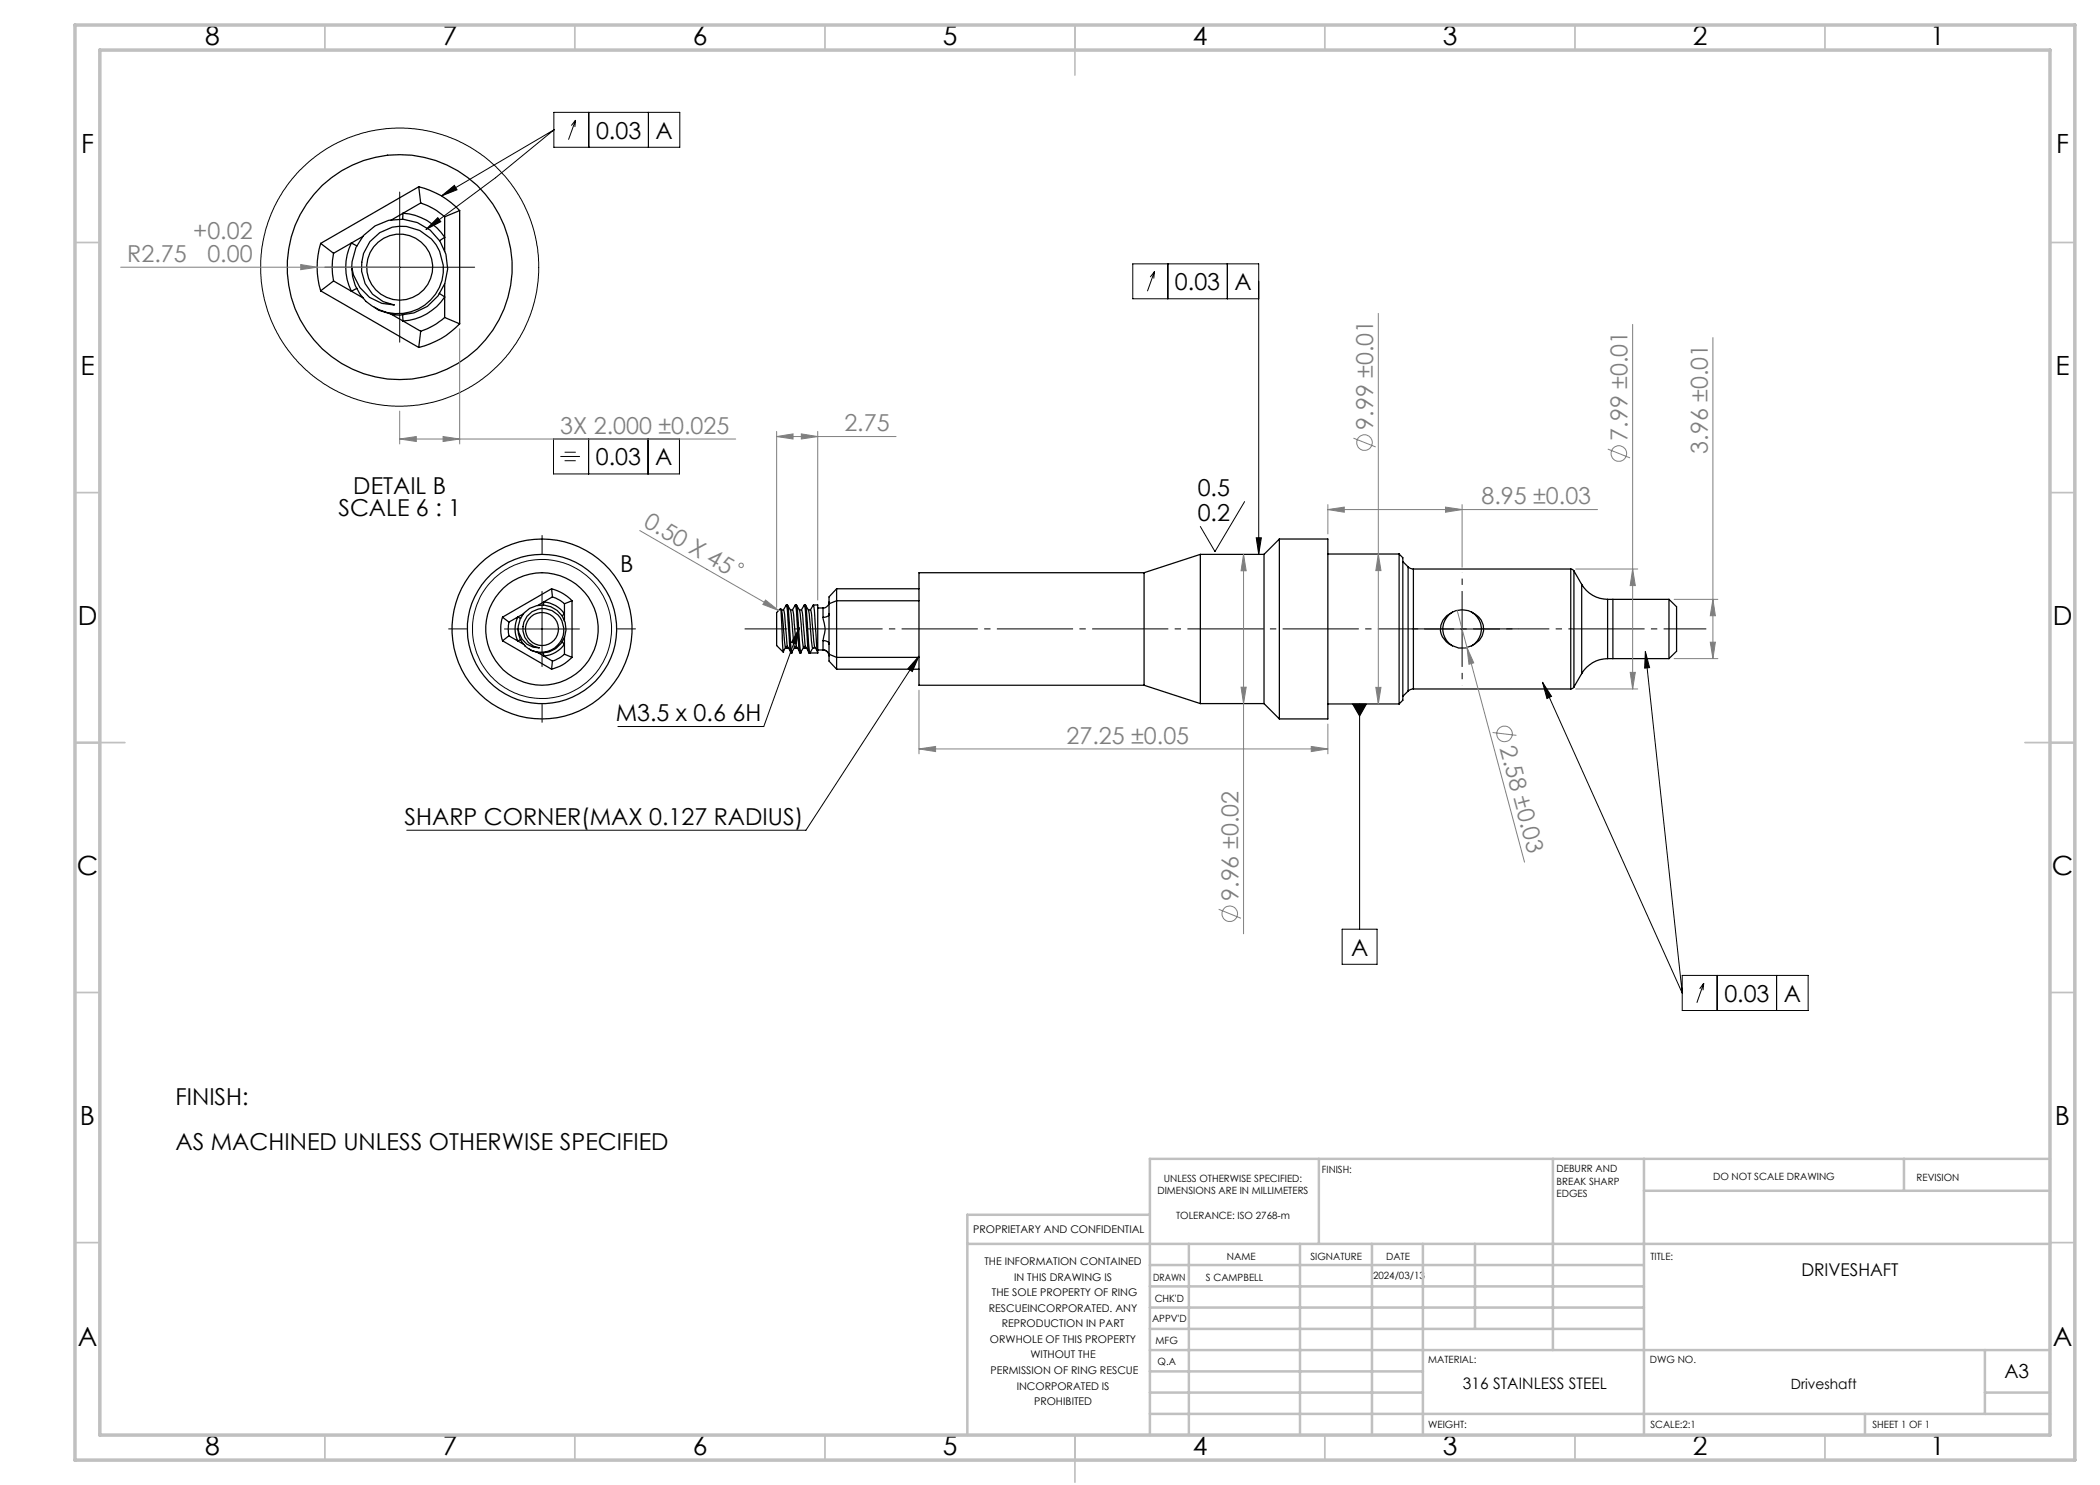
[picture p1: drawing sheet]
<svg xmlns="http://www.w3.org/2000/svg" width="420mm" height="297mm" viewBox="0 0 420 297" stroke-linecap="round" stroke-linejoin="round" font-family="sans-serif">
<g fill="none" stroke="#000" stroke-width=".25">
<path d="M83.7 37.4a16.1 16.1 0 0 1 8.2 4.7M83.7 37.4l-19.6 11.3M83.7 37.4l.4 3.2M64.1 48.7a16.3 16.3 0 0 0 0 9.5M64.1 48.7l2.6 2M64.1 58.2l19.6 11.3M66.7 50.7a13.7 13.7 0 0 0 0 5.5M66.7 56.2l3.6 2M66.7 56.2l-2.6 2M70.3 58.2l2.4 1.4M70.3 53.4a9.6 9.6 0 0 1 11.1-9.5 9.6 9.6 0 0 1 7.7 12.4 9.6 9.6 0 0 1-13.4 5.8l-.8-.6M71.4 49.2l-1.1-.6a10.8 10.8 0 0 0 0 9.6"/>
<path d="M71.4 57.7l-1.1 .5M72.6 47.3l-5.9 3.4M74 48.3a8.3 8.3 0 0 1 9.6-2.3 8.3 8.3 0 0 1 5.1 8.6 9.2 9.2 0 0 1-9.7 8.1 9.2 9.2 0 0 1-8.7-9.3 8.6 8.6 0 0 0 8.5 7.6 7.8 7.8 0 0 1-4.8-12.7zM80.5 43.9l.1-1.3a10.7 10.7 0 0 1 8.3 4.8l-1 .8M84.1 40.6a13.6 13.6 0 0 1 4.8 2.8M84.1 40.6l-5.9 3.5M87.8 58.7l1.1 .7a10.7 10.7 0 0 1-8.3 4.8M88.9 43.4v6.9M88.9 56.8v6.7M91.9 42.1l-3 1.3M91.9 42.1v22.7M78.2 62.8l2.4 1.4"/>
<path d="M80.5 62.9l.1 1.3M80.6 64.2l3.5 2M84.1 66.2l-.4 3.3M88.9 63.5a13.6 13.6 0 0 1-4.8 2.7M88.9 63.5l3 1.3M91.9 64.8a16.4 16.4 0 0 1-8.2 4.7M110.3 117.8a8.6 8.6 0 0 1 4.1 2.4M110.3 117.8l-9.8 5.6M110.3 117.8l.2 1.6M110.5 119.4l1.6 .7 .8 .7M110.5 119.4l-1.8 1M167.3 117.8v2.4"/>
<path d="M167.3 117.8l-1.5 1.6v1.4M167.3 117.8h16.5M228.8 114.5v22.6M228.8 114.5h-45v22.6h45M240.1 110.9v29.8M240.1 110.9l-11.3 3.6M240.1 110.9h12.7M252.8 110.9v29.8M255.9 107.8v36M255.9 107.8h9.7v36h-9.7M255.9 107.8l-3.1 3.1M265.6 110.8h14.2"/>
<path d="M279.8 110.8v30M279.8 110.8l.8 .7v28.5l-.8 .8M280.6 112.3l1 1.1M281.6 113.4l.5 .3 .6 .1M281.6 113.4v24.8M282.7 113.8v24M282.7 113.8h31.4M314.1 113.8l.7 .4M314.1 113.8v24M314.8 114.2v23.2M314.8 114.2l1.5 2.7M316.3 116.9a6 6 0 0 0 5.2 3"/>
<path d="M316.3 116.9v17.8M321.5 119.9v11.8M321.5 119.9h12.3M322.6 119.9v11.8M333.8 119.9l1.5 1.5v8.8l-1.5 1.5M333.8 119.9v11.8M100.5 123.4a8.1 8.1 0 0 0 0 4.8M100.5 123.4l1.3 1M100.5 128.2l9.8 5.6M101.8 124.4l-.2 1.4 .2 1.4M101.8 127.2l1.8 1M101.8 127.2l-1.3 1"/>
<path d="M103.6 123.4a5.4 5.4 0 0 0 0 4.8M103.6 123.4l.5 .3M103.6 128.2l1.2 .7M103.6 123.4l-1.8 1M103.6 125.8a4.8 4.8 0 0 1 5.6-4.8 4.8 4.8 0 0 1 3.7 6.5 4.8 4.8 0 0 1-7 2.3M104.1 127.9l-.5 .3M104.7 122.7l-1.1 .7M105.4 123.3a4.2 4.2 0 0 1 6.4 0 4.2 4.2 0 0 1-.9 6.3 4.6 4.6 0 0 1-4.8 .4 4.6 4.6 0 0 1-2.5-4.2 4.3 4.3 0 0 0 4.2 3.8 3.9 3.9 0 0 1-2.4-6.3zM107.5 130.5l1.2 .7M108.7 130.5v.7M108.7 120.4a5.4 5.4 0 0 1 4.2 2.4l-.5 .4M108.7 120.4v.6"/>
<path d="M108.7 120.4l-1.2 .7M108.7 131.2l1.8 1M110.5 132.2l-.2 1.6M112.4 128.4l.5 .4a5.4 5.4 0 0 1-4.2 2.4M112.9 130.8l-.8 .7-1.6 .7M112.9 120.8v3.4M112.9 127.5v3.3M112.9 130.8l1.5 .7M114.4 131.5a8.2 8.2 0 0 1-4.1 2.3M114.4 120.2l-1.5 .6M114.4 120.2v11.3M156.1 121.7l.2 .3"/>
<path d="M156.3 122l.8 7.5 .1 .1h.4M156.3 122h.4l.2 .8 .6 6.4M156.7 122l.6-1 .2 1.1 .5 7.6 .2 .9h.2M157.3 129.3a1.5 1.5 0 0 0-.6 1.2l-.6-8.8-.8 .8v6.6l1.4 1.4M157.3 121h.2M157.5 129.3l.5 .9M158.1 122l-.6-1 .6 7.7 .3 1.9 .1-.5 .6-.8M158.1 122l.8 7.5 .1 .1h.4M158.1 122h.4l.2 .8 .6 6.4M158.5 122l.6-1 .2 1.1 .5 7.6 .1 .9h.3M159.1 121h.2M159.3 129.3l.5 .9"/>
<path d="M159.9 122l-.6-1 .6 7.7 .3 1.9 .1-.5 .6-.8M159.9 122l.8 7.5 .1 .1h.4M159.9 122h.4l.2 .8 .6 6.4M160.3 122l.6-1 .2 1.1 .5 7.6 .1 .9h1.8M160.9 121h.2M161.1 129.3l.5 .9M161.7 122l-.6-1 .6 7.7 .3 1.9 .6-1M161.7 122h.4l.2 .8 .6 6.4M161.7 122l.6 6.1 .3 1.5M162.1 122l.5-1a3.4 3.4 0 0 1 .3 2.2l.5 6.5 .1 .9M162.6 129.6h.4M162.7 121h.8v9.6"/>
<path d="M162.9 129.3l.5 .9M163.5 130a2.38 2.38 0 0 1 1.8 .2l.4 .6M163.5 121.6h1.1M164.6 123.5a7.1 7.1 0 0 1 0 4.6M164.6 128.1a1.01 1.01 0 0 1 1.2 .7M164.6 121.6v1.9M164.6 128.1v1.8a1.44 1.44 0 0 1 1.1 .9M164.6 121.6h.1M165.7 130.8l.1 .4M165.8 130.8v1.4l1.5 1.6M165.8 122.8a1.01 1.01 0 0 1-1.2 .7M165.8 120.4a1.2 1.2 0 0 1-1.2 1.2"/>
<path d="M165.8 120.8v10M165.8 130.8l1.5 .7M167.3 131.5v2.3M167.3 120.2l-1.5 .6M167.3 120.2v11.3M167.3 131.5h16.5M167.3 120.2h16.5M167.3 133.8h16.5M228.8 137.1l11.3 3.6M281.6 138.2l-1 1.1M282.7 137.8l-.6 .1-.5 .3M282.7 137.8h31.4"/>
<path d="M290.5 122.4a3.5 3.5 0 0 0-2.4 3.4 3.5 3.5 0 0 0 2.4 3.3M290.5 122.4a3.9 3.9 0 0 0 0 6.7M290.5 129.1a3.9 3.9 0 0 0 3.9 0M290.5 122.4a4.1 4.1 0 0 1 3.9 0M294.4 122.4a3.6 3.6 0 0 1 2.3 3.4 3.6 3.6 0 0 1-2.3 3.3M294.4 122.4a3.9 3.9 0 0 1 0 6.7M314.8 137.4l-.7 .4M316.3 134.7l-1.5 2.7M321.5 131.7a6 6 0 0 0-5.2 3M321.5 131.7h12.3M240.1 140.7h12.7M252.8 140.7l3.1 3.1"/>
<path d="M265.6 140.8h14.2"/>
<circle cx="79.9" cy="53.4" r="6.6"/>
<circle cx="79.9" cy="53.4" r="22.5"/>
<circle cx="108.4" cy="125.8" r="18"/>
<circle cx="108.4" cy="125.8" r="11.2"/>
<circle cx="108.4" cy="125.8" r="14.9"/>
<circle cx="108.4" cy="125.8" r="3.3"/>
</g>
<g fill="none" stroke="#000" stroke-width=".2">
<path d="M79.9 38.4v30M88.3 39.2l2.6-2.1 .5 .9zM110.8 22.5h25.2v7h-25.2zM110.8 26h.1M110.8 26l-11.7 9.6-13.9 10.3M110.8 26l-22.5 13.2M115.1 24l-.8 1.1M115.1 24l-.1 1.4M115.1 24l-1.4 3.9M117.8 22.5v7M129.7 22.5v7M64.9 53.4h30"/>
<path d="M85.2 45.9l2.4-2.4 .6 .8zM230.9 54.3l-.9 1.1M230.9 54.3l-.1 1.4M230.9 54.3l-1.4 3.9M233.6 52.8v7M245.5 52.8v7M251.7 59.8h-25.1v-7h25.1v58.1M110.7 87.8h25.2v7h-25.2zM112.1 91.3h3.9M112.9 90.4h2.2M112.9 92.1h2.2M117.7 87.8v7"/>
<path d="M129.6 87.8v7M108.4 118.3v15M248.9 100.3l-5.9 10-2.9-5M251.2 107.6h1.1l-.6 3.3zM292.4 118.3v15M100.9 125.8h15M159.9 125.6l-7.1 19.7h-29.2M159.9 125.6l-.7 3.2-.9-.3zM183.8 131.2l-22.6 34.8h-79.8M183.8 131.2l-1.3 3.1-.9-.6zM284.9 125.8h15M308.5 136.5l1.8 2.8-.9 .4z"/>
<path d="M329.1 130.3l7.3 68.3-27.9-62.1M329.1 130.3l.8 3.2-1 .1zM270.5 140.8h2.8l-1.4 2.4zM271.9 140.8v45M268.4 185.8h7v7.1h-7zM336.4 195.1h25.2v7h-25.2zM340.7 196.6l-.8 1.2M340.7 196.6l-.1 1.4M340.7 196.6l-1.3 4M343.4 195.1v7M355.3 195.1v7"/>
<circle cx="79.9" cy="53.4" r="27.8"/>
<circle cx="108.4" cy="125.8" r="13.9"/>
</g>
<g fill="none" stroke="#808080" stroke-width=".2">
<path d="M24.1 53.4h55.8M60.1 52.9l3.3 .5-3.3 .5zM91.9 65.8v23M275.7 62.7v78.1M326.5 64.9v72.9M342.6 67.5v64.2M79.9 87.8l3.4-.5v1zM79.9 82.2v6.6M79.9 87.8h67.2M88.6 87.3l3.3 .5-3.3 .5zM155.3 87.3l3.3-.5v1zM155.3 86.3v35.2"/>
<path d="M155.3 87.3h23.9M160.3 86.8l3.2 .5-3.2 .5zM163.5 86.3v33.7M270.7 87.6l4.4 1.8M321.6 89.8l4.4 1.8M128 106.1l27.7 16M248.7 110.9l.5 3.3h-1zM248.7 110.9v75.9M265.6 101.9l3.3-.5v1zM265.6 100.9v5.9M265.6 101.9h53.9M275.7 110.8l.5 3.3h-1z"/>
<path d="M289.1 101.4l3.3 .5-3.3 .5zM292.4 100.9v12.5M315.1 113.8h12.5M326.5 113.8l.6 3.3h-1.1zM334.8 119.9h8.8M342.6 119.9l.5 3.3h-1zM153.1 120l2.6 2.1-3.1-1.2zM183.8 138v12.8M248.2 137.4h1l-.5 3.3zM275.2 137.5h1l-.5 3.3zM291.4 122.1l2 7.4M293.4 129.5l1.3 3.1-.9 .3z"/>
<path d="M293.4 129.5l11.5 42.9M293.4 129.5l-.9 .2M315.1 137.8h12.5M326 134.5h1.1l-.6 3.3zM334.8 131.7h8.8M342.1 128.4h1l-.5 3.3zM183.8 149.8l3.3-.5v1zM183.8 149.8h81.8M262.3 149.3l3.3 .5-3.3 .5zM265.6 144.8v6M298.5 146.5l4.8 .6M243.7 181.9l4.5 1.8"/>
<circle cx="272.9" cy="88.5" r="1.55"/>
<circle cx="323.8" cy="90.7" r="1.55"/>
<circle cx="148.2" cy="113.1" r=".45"/>
<circle cx="300.9" cy="146.8" r="1.55"/>
<circle cx="245.9" cy="182.7" r="1.55"/>
</g>
<path d="M108.4 110.8v-3.8M93.4 125.8h-3.7M123.4 125.8h3.8M108.4 140.8v3.7" fill="none" stroke="#000" stroke-width=".2" stroke-dasharray="15.2 1.3 1.3 1.3" stroke-linecap="butt"/>
<path d="M148.9 125.8h192.4" fill="none" stroke="#000" stroke-width=".2" stroke-dasharray="15.2 1.3 1.3 1.3" stroke-dashoffset="6.7" stroke-linecap="butt"/>
<path d="M292.4 118.3v-3.9M284.9 125.8h-3.8M292.4 133.3v3.8M299.9 125.8h3.9" fill="none" stroke="#000" stroke-width=".2" stroke-dasharray="15.2 1.3 1.3 1.3" stroke-dashoffset="15.2" stroke-linecap="butt"/>
<g fill="none" stroke="#c0c0c0" stroke-width=".35">
<path d="M65 5v5M115 5v5M165 5v5M215 5v10M265 5v5M315 5v5M365 5v5M15 48.5h5M410 48.5h5M15 98.5h5M410 98.5h5M15 148.5h10"/>
<path d="M405 148.5h10M15 198.5h5M410 198.5h5M15 248.5h5M410 248.5h5M65 287v5M115 287v5M165 287v5M215 287v9.4M265 287v5M315 287v5M365 287v5"/>
</g>
<g fill="none" stroke="#c0c0c0" stroke-width=".5">
<path d="M263.8 231.8v17M310.6 231.8v38.2M328.8 231.8v55.2M328.8 238.2h81.2M380.8 231.8v6.4M410 231.8h-180v55.2M193.5 248.8h216.5M230 257.3h98.8M230 253h98.8M230 243h-36.5v44M237.8 248.8v38.2M260 248.8v38.2"/>
<path d="M274.4 248.8v38.2M284.6 248.8v38.2M295 248.8v17M230 265.8h98.8M230 261.5h98.8M230 278.5h54.6M230 274.3h54.6M230 270h180M397 278.5h13M397 270v12.8M230 282.8h180M373 282.8v4.2"/>
</g>
<path d="M15 5h400v287h-400zM20 10h390v277h-390z" fill="none" stroke="#c0c0c0" stroke-width=".7"/>
<path d="M159.9 125.6l-.7 3.2-.9-.3zM183.8 131.2l-1.3 3.1-.9-.6zM329.1 130.3l.8 3.2-1 .1zM308.5 136.5l1.8 2.8-.9 .4zM251.2 107.6h1.1l-.6 3.3zM270.5 140.8l1.4 2.4 1.4-2.4zM88.3 39.2l2.6-2.1 .5 .9zM85.2 45.9l2.4-2.4 .6 .8z" fill="#000"/>
<g fill="#808080">
<path d="M153.1 120l2.6 2.1-3.1-1.2z"/>
<path d="M60.1 52.9l3.3 .5-3.3 .5z"/>
<path d="M293.4 129.5l1.3 3.1-.9 .3z"/>
<path d="M160.3 86.8l3.2 .5-3.2 .5zM155.3 87.3l3.3-.5v1z"/>
<path d="M183.8 149.8l3.3-.5v1zM262.3 149.3l3.3 .5-3.3 .5zM265.6 101.9l3.3-.5v1zM289.1 101.4l3.3 .5-3.3 .5zM79.9 87.8l3.4-.5v1zM88.6 87.3l3.3 .5-3.3 .5z"/>
<path d="M275.7 110.8l.5 3.3h-1zM275.2 137.5h1l-.5 3.3zM326.5 113.8l.6 3.3h-1.1zM326 134.5h1.1l-.6 3.3zM342.6 119.9l.5 3.3h-1zM342.1 128.4h1l-.5 3.3zM248.7 110.9l.5 3.3h-1zM248.2 137.4h1l-.5 3.3z"/>
</g>
<g font-size="5.3">
<text x="41" y="8.9">8</text>
<text x="88.5" y="8.9">7</text>
<text x="138.5" y="8.9">6</text>
<text x="188.5" y="8.9">5</text>
<text x="238.5" y="8.9">4</text>
<text x="288.5" y="8.9">3</text>
<text x="338.5" y="8.9">2</text>
<text x="386" y="8.9">1</text>
<text x="16.2" y="30.7">F</text>
<text x="411.2" y="30.7">F</text>
<text x="16.1" y="74.9">E</text>
<text x="411.1" y="74.9">E</text>
<text x="15.5" y="124.9">D</text>
<text x="410.5" y="124.9">D</text>
<text x="15.4" y="174.9">C</text>
<text x="410.4" y="174.9">C</text>
<text x="16" y="224.9">B</text>
<text x="411" y="224.9">B</text>
<text x="15.5" y="269.2">A</text>
<text x="410.5" y="269.2">A</text>
<text x="41" y="290.9">8</text>
<text x="88.5" y="290.9">7</text>
<text x="138.5" y="290.9">6</text>
<text x="188.5" y="290.9">5</text>
<text x="238.5" y="290.9">4</text>
<text x="288.5" y="290.9">3</text>
<text x="338.5" y="290.9">2</text>
<text x="386" y="290.9">1</text>
</g>
<g font-size="4.7">
<text x="119.2" y="27.7">0.03</text>
<text x="131.1" y="27.7">A</text>
<text x="235" y="58">0.03</text>
<text x="246.9" y="58">A</text>
<text x="119.2" y="93">0.03</text>
<text x="131.1" y="93">A</text>
<text x="70.7" y="98.7">DETAIL B</text>
<text x="239.5" y="99.3">0.5</text>
<text x="67.7" y="103.3">SCALE 6 : 1</text>
<text x="239.5" y="104.3">0.2</text>
<text x="124" y="114.4">B</text>
<text x="123.1" y="144.2">M3.5 x 0.6 6H</text>
<text x="80.9" y="165">SHARP CORNER(MAX 0.127 RADIUS)</text>
<text x="270.2" y="191.1">A</text>
<text x="344.9" y="200.3">0.03</text>
<text x="356.8" y="200.3">A</text>
<text x="35.1" y="221">FINISH:</text>
<text x="35.1" y="230">AS MACHINED UNLESS OTHERWISE SPECIFIED</text>
</g>
<g font-size="4.7" fill="#808080">
<text x="38.6" y="47.9">+0.02</text>
<text x="25.5" y="52.4">R2.75</text>
<text x="41.5" y="52.4">0.00</text>
<text x="112" y="86.8">3X 2.000 ±0.025</text>
<text x="168.9" y="86.3">2.75</text>
<text x="274.6" y="85.9" transform="rotate(-90 274.6 85.9)">9.99 ±0.01</text>
<text x="325.5" y="88.1" transform="rotate(-90 325.5 88.1)">7.99 ±0.01</text>
<text x="341.6" y="90.8" transform="rotate(-90 341.6 90.8)">3.96 ±0.01</text>
<text x="296.3" y="100.9">8.95 ±0.03</text>
<text x="128.5" y="105.2" transform="rotate(30 128.5 105.2)">0.50 X 45</text>
<text x="213.3" y="148.8">27.25 ±0.05</text>
<text x="299.9" y="149.7" transform="rotate(75 299.9 149.7)">2.58 ±0.03</text>
<text x="247.7" y="180.2" transform="rotate(-90 247.7 180.2)">9.96 ±0.02</text>
</g>
<text font-size="3.9" x="400.9" y="275.5">A3</text>
<text font-size="3.5" x="360.3" y="255.3">DRIVESHAFT</text>
<text font-size="3.2" x="292.6" y="277.9">316 STAINLESS STEEL</text>
<text font-size="2.8" x="358.2" y="277.9">Driveshaft</text>
<g font-size="2.1">
<text x="194.7" y="246.6">PROPRIETARY AND CONFIDENTIAL</text>
<text x="196.9" y="253">THE INFORMATION CONTAINED</text>
<text x="202.8" y="256.1">IN THIS DRAWING IS</text>
<text x="197.8" y="262.3">RESCUEINCORPORATED. ANY</text>
<text x="198.4" y="259.2">THE SOLE PROPERTY OF RING</text>
<text x="198" y="268.6">ORWHOLE OF THIS PROPERTY</text>
<text x="200.4" y="265.5">REPRODUCTION IN PART</text>
<text x="198.1" y="274.8">PERMISSION OF RING RESCUE</text>
<text x="206.1" y="271.7">WITHOUT THE</text>
<text x="203.3" y="277.9">INCORPORATED IS</text>
<text x="206.8" y="281">PROHIBITED</text>
</g>
<g font-size="2">
<text x="231.5" y="238.8">DIMENSIONS ARE IN MILLIMETERS</text>
<text x="232.8" y="236.3">UNLESS OTHERWISE SPECIFIED:</text>
<text x="264.4" y="234.6">FINISH:</text>
<text x="311.3" y="234.5">DEBURR AND</text>
<text x="311.3" y="237">BREAK SHARP</text>
<text x="311.3" y="239.5">EDGES</text>
<text x="342.6" y="236">DO NOT SCALE DRAWING</text>
<text x="383.3" y="236.2">REVISION</text>
<text x="235.2" y="243.8">TOLERANCE: ISO 2768-m</text>
<text x="245.4" y="251.9">NAME</text>
<text x="262.1" y="251.9">SIGNATURE</text>
<text x="277.2" y="251.9">DATE</text>
<text x="330.1" y="251.9">TITLE:</text>
<text x="230.6" y="256.1">DRAWN</text>
<text x="241.2" y="256.1">S CAMPBELL</text>
<text x="274.6" y="255.9">2024/03/13</text>
<text x="230.9" y="260.3">CHK'D</text>
<text x="230.4" y="264.4">APPV'D</text>
<text x="231.1" y="268.8">MFG</text>
<text x="231.5" y="273">Q.A</text>
<text x="285.6" y="272.5">MATERIAL:</text>
<text x="330" y="272.5">DWG NO.</text>
<text x="285.6" y="285.5">WEIGHT:</text>
<text x="330.1" y="285.6">SCALE:2:1</text>
<text x="374.5" y="285.6">SHEET 1 OF 1</text>
</g>
</svg>
